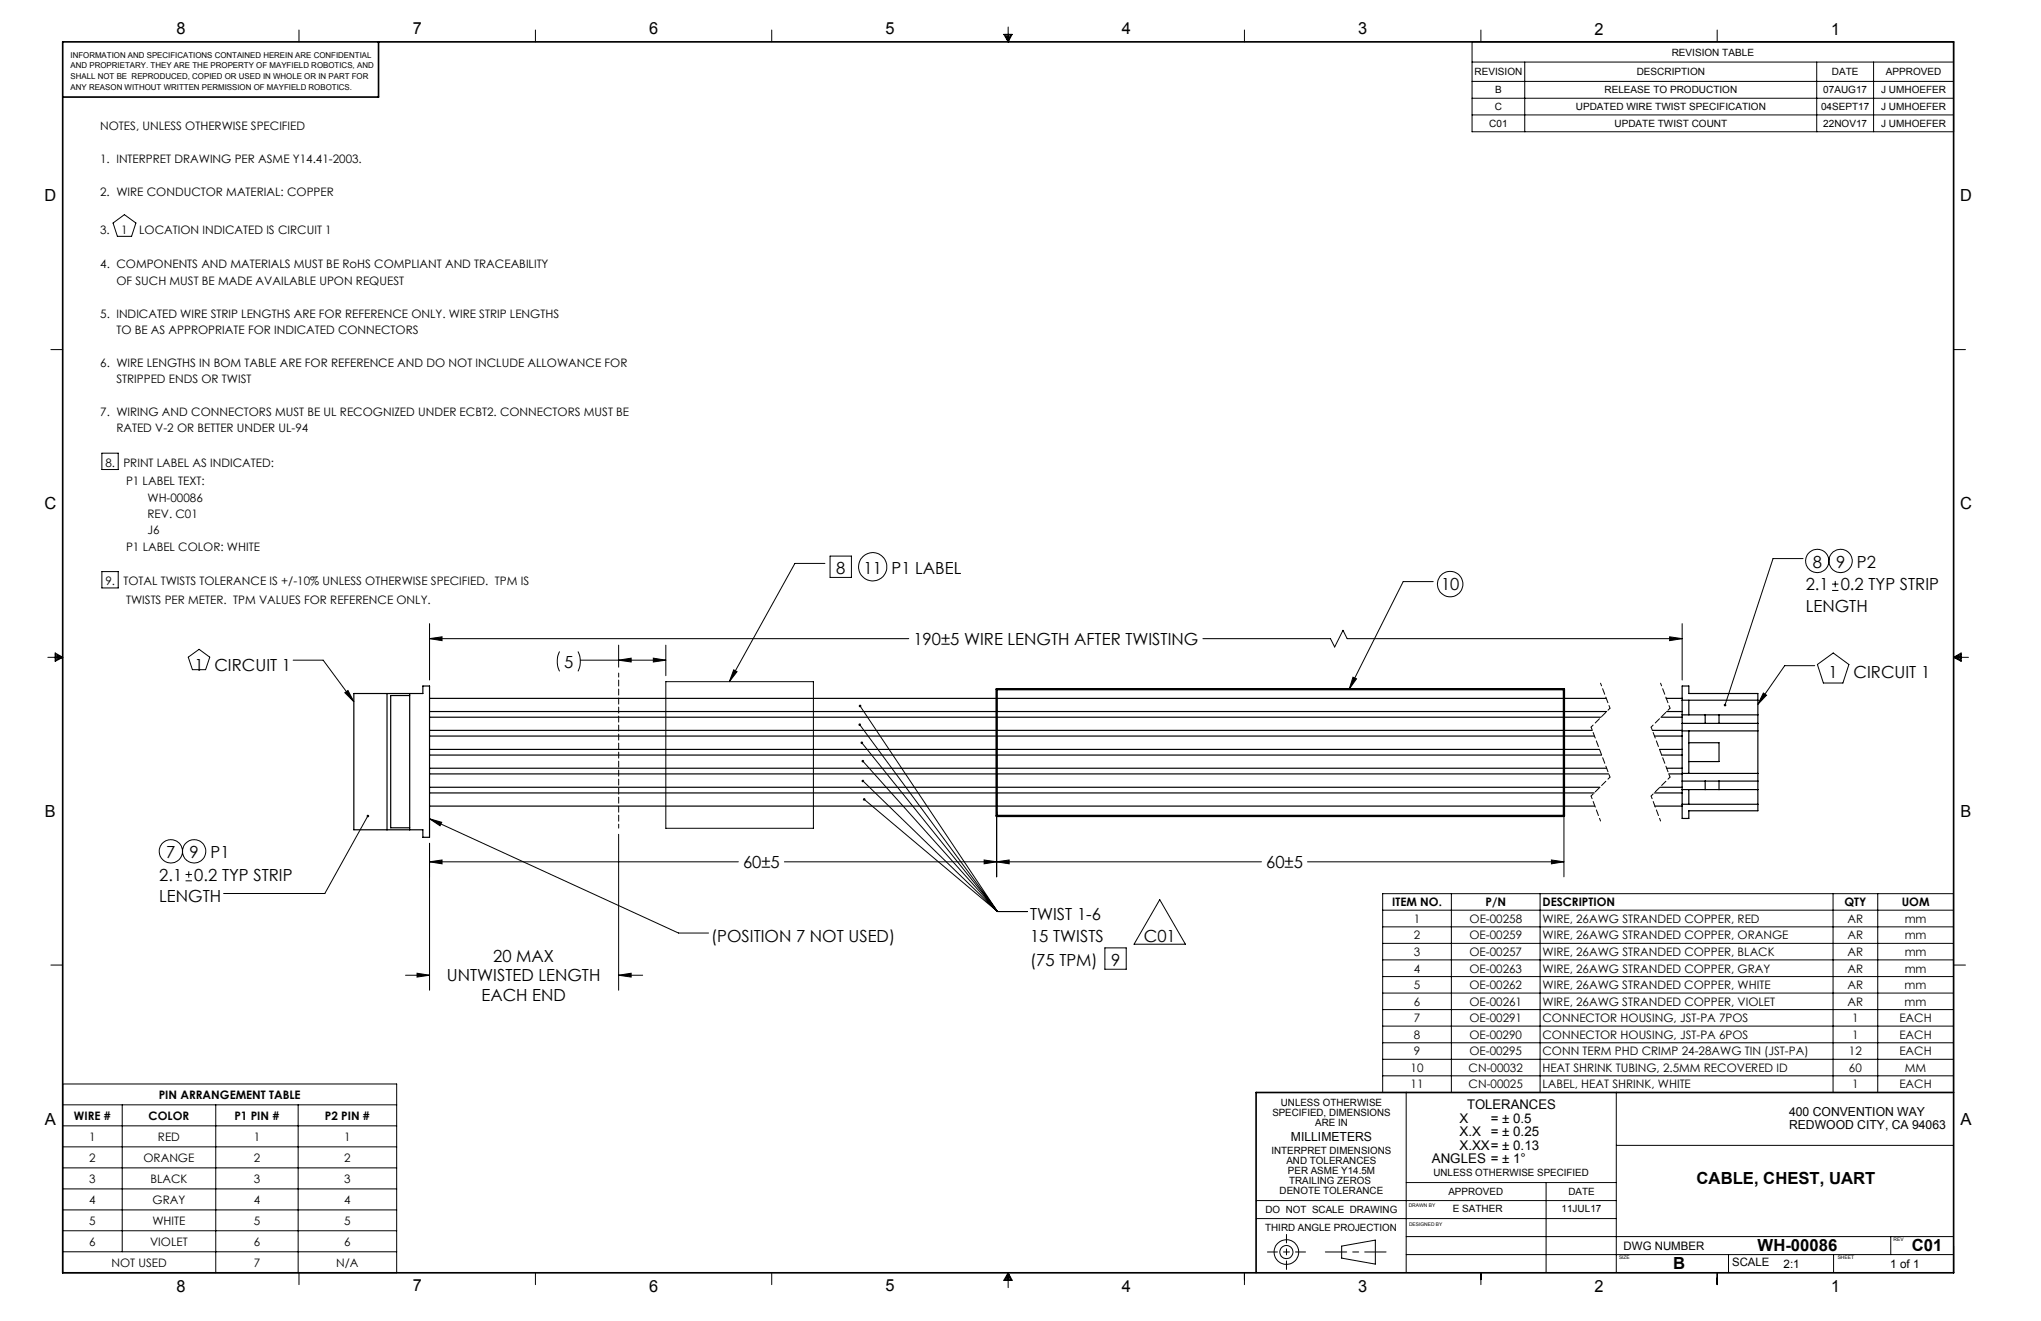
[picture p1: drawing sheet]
<svg xmlns="http://www.w3.org/2000/svg" width="432mm" height="279mm" viewBox="0 0 432 279" stroke-linecap="round" stroke-linejoin="round" font-family="sans-serif">
<g fill="none" stroke="#000" stroke-width=".21">
<path d="M63.3 6.4v2.5M113.3 6.4v2.5M163.3 6.4v2.5M212.4 7.3h1.7l-.8 1.6zM212.7 7.3l.6 1.6M213 7.3l.3 1.6M213.3 5.7v3.2M213.5 7.3l-.2 1.6M213.9 7.3l-.6 1.6M263.3 6.4v2.5M311.4 8.9h101.9v19h-101.9zM311.4 13.1h101.9"/>
<path d="M311.4 17.2h101.9M313.3 6.4v2.5M322.6 13.1v14.8M363.3 6.4v2.5M384.4 13.1v14.8M396.4 13.1v14.8M311.4 20.8h101.9M311.4 24.3h101.9M23.9 47.2l2.4-1.8 2.5 1.8-1 2.8h-3zM10.8 73.9h2.5M413.3 73.9h2.5M21.6 95.8h3.4v3.5h-3.4z"/>
<path d="M174.5 119.2h-6.3l-13.9 25M175.6 117.6h4.5v4.5h-4.5zM381.5 118.1h-6.4l-10.2 31M10.1 139h3.2M11.7 138.1l1.6 .9-1.6 .9zM11.7 138.4l1.6 .6M11.7 138.7l1.6 .3M13.3 139l-1.6 .6M13.3 139l-1.6 .3M21.6 120.9h3.4v3.5h-3.4zM39.8 139l2.3-1.7 2.3 1.7-.9 2.6h-2.8zM62 139.6h6.4l6.5 8.8"/>
<path d="M90.9 135.1l2.6-.4v.8zM90.9 131.9v11.9M90.9 135.1h101.4M118.4 137.8a4.7 4.7 0 0 0 0 4.2M122.3 137.8a4.7 4.7 0 0 1 0 4.2M122.8 139.6h18.1M130.9 139.6l2.6-.4v.8zM130.9 136.5v4.6M138.2 139.2l2.7 .4-2.7 .4zM140.9 136.5v6.4M254.5 135.1h27l.9 1.7 1.7-3.5 .9 1.8h70.9M303.2 123h-6.3l-11.5 22.8"/>
<path d="M353.2 134.7l2.7 .4-2.7 .4zM355.9 131.9v11.9M387.6 124.9h1.3M387.6 123.5h1.3M388.3 122.9v1.3M413.3 139h3.2M413.3 139l1.6-.9v1.8zM413.3 139l1.6 .6M413.3 139l1.6 .3M414.9 138.4l-1.6 .6M414.9 138.7l-1.6 .3M73 146.5l.6-.4 1.3 2.3z"/>
<path d="M140.9 144.2h31.2v31h-31.2zM155.2 141.7l.7 .4-1.6 2.1zM181.9 153.3l29.1 39.5M182 149.3l29 43.5M182.3 157.1l28.7 35.7M286.2 143.2l.8 .4-1.6 2.2zM373.1 146.6l.6 .4-1.8 2zM383.9 140.8h-6.3l-5.7 8.2M384.5 140.5l3.3-2.4 3.4 2.4-1.3 4h-4.1zM77.8 172.6l-9.1 16.4h-21.4M90.9 173.2l2.6 .7-.4 .8zM90.9 173.2l52.6 24.1h6.4"/>
<path d="M90.9 178.4v31M130.9 176.5v32.9M182.6 165.2l28.4 27.6M182.6 161l28.4 31.8M182.8 169.1l28.2 23.7M210.9 171.8v13.7M330.9 171.8v13.7M39.3 186.3h1.3M39.3 185h1.3M39.9 184.3v1.3M90.9 182.3l2.6-.4v.8zM90.9 182.3h65.3"/>
<path d="M165.9 182.3h101M208.2 181.9l2.7 .4-2.7 .4zM210.9 182.3l2.6-.4v.8zM211 192.8h6.4M245.4 190.3l5.4 9.4h-10.9zM276.6 182.3h54.3M292.5 189h120.8v42.1h-120.8zM292.5 192.5h120.8M292.5 196h120.8M292.5 199.5h120.8M307.1 189v42.1M325.8 189v42.1"/>
<path d="M328.2 181.9l2.7 .4-2.7 .4zM387.8 189v42.1M397.3 189v42.1M10.8 204.1h2.5M85.8 206.3h5.1M88.2 205.8l2.7 .5-2.7 .4zM130.9 206.3l2.6-.5v.9zM130.9 206.3h5.1M233.8 200.5h4.5v4.5h-4.5zM292.5 203h120.8M292.5 206.6h120.8M292.5 210h120.8"/>
<path d="M292.5 213.5h120.8M292.5 217h120.8M413.3 204.1h2.5M13.3 229.3h70.6v39.9h-70.6zM13.3 233.7h70.6M13.3 238.1h70.6M25.9 233.7v31.1M45.6 233.7v35.5M63.1 233.7v35.5M292.5 220.6h120.8M292.5 224h120.8M292.5 227.5h120.8"/>
<path d="M297.5 231.1v38.1M341.9 231.1v38.1M13.3 242.6h70.6M13.3 247h70.6M13.3 251.5h70.6M13.3 255.9h70.6M265.7 257.7h76.2M265.7 253.9h76.2M297.5 250.1h44.4M327.1 250.1v19.1M341.9 242.3h71.4M13.3 260.3h70.6"/>
<path d="M13.3 264.8h70.6M63.3 269.2v2.5M113.3 269.2v2.5M163.3 269.2v2.5M213.3 269.2v3.1M213.3 269.2l.8 1.6h-1.7zM213.3 269.2l-.6 1.6M213.3 269.2l-.3 1.6M213.3 269.2l.6 1.6M213.3 269.2l.2 1.6M263.3 269.2v2.5M283.8 263.6l7.2-1.3v5.1l-7.2-1.3z"/>
<path d="M297.5 265.4h115.8M297.5 261.5h115.8M313.3 269.2v2.5M363.3 269.2v2.5M365.7 265.4v3.8M387.9 265.4v3.8M400 261.5v3.9M413.3 263.6v5.6"/>
<circle cx="184.6" cy="119.9" r="2.99"/>
<circle cx="384.5" cy="118.6" r="2.46"/>
<circle cx="389.4" cy="118.6" r="2.47"/>
<circle cx="306.8" cy="123.5" r="2.68"/>
<circle cx="36.1" cy="180.1" r="2.46"/>
<circle cx="41.1" cy="180.1" r="2.46"/>
<circle cx="272.2" cy="264.8" r="2.6"/>
<circle cx="272.2" cy="264.8" r="1.38"/>
</g>
<path d="M336.6 153.8l4 10.6M338.6 144.5l2 5.3M340.6 149.8l-4 4M349.3 153.8l4 10.6M351.3 144.5l2 5.3M353.3 149.8l-4 4M336.6 168.4l2 5.3M340.6 164.4l-4 4M349.3 168.4l2 5.3M353.3 164.4l-4 4" fill="none" stroke="#000" stroke-width=".21" stroke-dasharray="1.3 .6" stroke-dashoffset=".7"/>
<path d="M293.2 264.8h-12.8" fill="none" stroke="#000" stroke-width=".21" stroke-dasharray="15.2 1.3 1.3 1.3" stroke-dashoffset="10.7"/>
<path d="M276.2 264.8h-8.1" fill="none" stroke="#000" stroke-width=".21" stroke-dasharray="15.2 1.3 1.3 1.3" stroke-dashoffset="13.1"/>
<path d="M272.2 268.5v-7.4" fill="none" stroke="#000" stroke-width=".21" stroke-dasharray="15.2 1.3 1.3 1.3" stroke-dashoffset="13.4"/>
<path d="M13.3 8.9h400v260.3h-400zM80.1 8.9v11.6h-66.8M413.3 231.1h-147.6v38.1" fill="none" stroke="#000" stroke-width=".35"/>
<path d="M130.9 142.4v32.8" fill="none" stroke="#000" stroke-width=".21" stroke-dasharray="1.3 .6" stroke-dashoffset=".4"/>
<path d="M210.9 145.8h120v26.8h-120z" fill="none" stroke="#000" stroke-width=".5"/>
<g fill="#000">
<path d="M90.9 135.1l2.6-.4v.8zM353.2 134.7l2.7 .4-2.7 .4zM90.9 182.3l2.6-.4v.8zM208.2 181.9l2.7 .4-2.7 .4zM210.9 182.3l2.6-.4v.8zM328.2 181.9l2.7 .4-2.7 .4zM130.9 206.3l2.6-.5v.9zM88.2 205.8l2.7 .5-2.7 .4zM130.9 139.6l2.6-.4v.8zM138.2 139.2l2.7 .4-2.7 .4z"/>
<path d="M73 146.5l.6-.4 1.3 2.3zM77.6 172.5a.27 .27 0 0 0 .1 .3 .27 .27 0 0 0 .4-.1 .27 .27 0 0 0-.1-.3l-.2 .2 .1-.3zM90.9 173.2l2.6 .7-.4 .8zM364.7 149l.2 .4v-.3v.3a.27 .27 0 0 0 .3-.2 .27 .27 0 0 0-.2-.3 .27 .27 0 0 0-.3 .1zM373.1 146.6l.6 .4-1.8 2zM286.2 143.2l.8 .4-1.6 2.2zM182.7 168.8l-.1 .1 .2 .2-.2-.2a.27 .27 0 0 0 .2 .4 .27 .27 0 0 0 .3-.3 .27 .27 0 0 0-.4-.2zM182.4 165a.26 .26 0 0 0 0 .4 .26 .26 0 0 0 .4-.2 .26 .26 0 0 0-.4-.2l.2 .2zM182.3 160.8a.28 .28 0 0 0 .2 .5 .28 .28 0 0 0 .3-.4 .28 .28 0 0 0-.4-.1l.2 .2zM182.1 156.9a.28 .28 0 0 0 .1 .4 .28 .28 0 0 0 .4-.2 .28 .28 0 0 0-.4-.3l.1 .3zM181.7 153.1a.26 .26 0 0 0 .1 .4 .26 .26 0 0 0 .3-.3 .26 .26 0 0 0-.4-.1l.2 .2zM181.9 149l.1 .3-.2-.2a.27 .27 0 0 0 0 .4 .27 .27 0 0 0 .4-.1 .27 .27 0 0 0-.2-.4zM155.2 141.7l.7 .4-1.6 2.1z"/>
</g>
<g fill="none" stroke="#000" stroke-width=".25">
<path d="M74.9 146.7h14.6v-1.6h1.4v32h-1.4v-1.6h-14.6zM81.9 146.7v28.8M86.7 146.7v28.8M86.7 147.1h-4v28h4M90.9 159.7h247.9M90.9 158.5h247.5M90.9 155.7h246.4M90.9 154.5h246M90.9 151.7h247.8M90.9 150.5h249M90.9 147.7h248.9M210.9 159.7v2.8"/>
<path d="M210.9 155.7v2.8M210.9 151.7v2.8M210.9 147.7v2.8M330.9 159.7v2.8M330.9 155.7v2.8M330.9 151.7v2.8M330.9 147.7v2.8M349.6 154.5h6.3M350 155.7h5.9M351.1 158.5h4.8M351.4 151.7h4.5M351.5 159.7h4.4"/>
<path d="M352.5 147.7h3.4M352.6 150.5h3.3M355.9 145.1h1.4v1.6h14.6v24.8h-14.6v1.6h-1.4zM355.9 154.6h16M355.9 151.2h16M355.9 153h16M355.9 148.1h16M357.3 148.1v3.1M357.3 154.6v9M357.3 157.1h6.4v4h-6.4M360.8 151.2v1.8M363.7 151.2v1.8"/>
<path d="M90.9 170.5h246.5M90.9 167.7h246.4M90.9 166.5h247.6M90.9 163.7h249.4M90.9 162.5h249M210.9 167.7v2.8M210.9 163.7v2.8M330.9 167.7v2.8M330.9 163.7v2.8M350 167.7h5.9M350.1 170.5h5.8M351.2 166.5h4.7"/>
<path d="M352.6 162.5h3.3M353 163.7h2.9M355.9 163.6h16M355.9 167h16M355.9 165.2h16M355.9 170.1h16M357.3 167v3.1M360.8 165.2v1.8M363.7 165.2v1.8"/>
</g>
<g font-size="3.5">
<text x="37.3" y="7.3">8</text>
<text x="87.3" y="7.3">7</text>
<text x="137.3" y="7.3">6</text>
<text x="187.3" y="7.3">5</text>
<text x="237.3" y="7.3">4</text>
<text x="287.4" y="7.3">3</text>
<text x="337.4" y="7.3">2</text>
<text x="387.4" y="7.3">1</text>
<text x="9.4" y="42.5">D</text>
<text x="414.7" y="42.5">D</text>
<text x="9.4" y="107.6">C</text>
<text x="414.7" y="107.7">C</text>
<text x="176.9" y="121.4">8</text>
<text x="182.7" y="121.4">11 P1 LABEL</text>
<text x="304.9" y="124.8">10</text>
<text x="382" y="124.9">2.1</text>
<text x="383.5" y="120.1">8</text>
<text x="388.4" y="120.1">9 P2</text>
<text x="389.4" y="124.9">0.2 TYP STRIP</text>
<text x="382" y="129.4">LENGTH</text>
<text x="193.2" y="136.4">190±5 WIRE LENGTH AFTER TWISTING</text>
<text x="41.1" y="141.9">1 CIRCUIT 1</text>
<text x="119.4" y="141.2">5</text>
<text x="386.9" y="143.4">1</text>
<text x="392.2" y="143.4">CIRCUIT 1</text>
<text x="9.5" y="172.7">B</text>
<text x="414.8" y="172.8">B</text>
<text x="35.2" y="181.5">7</text>
<text x="40.1" y="181.5">9 P1</text>
<text x="157.2" y="183.6">60±5</text>
<text x="267.9" y="183.6">60±5</text>
<text x="33.7" y="190.8">LENGTH</text>
<text x="33.7" y="186.3">2.1</text>
<text x="41.1" y="186.3">0.2 TYP STRIP</text>
<text x="217.9" y="194.6">TWIST 1-6</text>
<text x="104.3" y="203.4">20 MAX</text>
<text x="150.4" y="199.1">(POSITION 7 NOT USED)</text>
<text x="217.9" y="199.1">15 TWISTS</text>
<text x="242" y="199.1">C01</text>
<text x="94.5" y="207.6">UNTWISTED LENGTH</text>
<text x="217.9" y="204.2">(75 TPM)</text>
<text x="235.1" y="204.2">9</text>
<text x="101.8" y="211.8">EACH END</text>
<text x="9.5" y="237.9">A</text>
<text x="414.8" y="237.9">A</text>
<text x="358.9" y="250.5">CABLE, CHEST, UART</text>
<text x="354" y="268.5">B</text>
<text x="371.8" y="264.7">WH-00086</text>
<text x="404.5" y="264.6">C01</text>
<text x="37.3" y="273.2">8</text>
<text x="87.3" y="273.1">7</text>
<text x="137.3" y="273.2">6</text>
<text x="187.3" y="273.1">5</text>
<text x="237.3" y="273.2">4</text>
<text x="287.4" y="273.2">3</text>
<text x="337.4" y="273.2">2</text>
<text x="387.4" y="273.2">1</text>
</g>
<g font-size="2.8">
<text x="308.8" y="237.5">X</text>
<text x="310.4" y="234.6">TOLERANCES</text>
<text x="315.4" y="237.5">= ± 0.5</text>
<text x="308.8" y="243.2">X.XX= ± 0.13</text>
<text x="308.8" y="240.3">X.X</text>
<text x="315.4" y="240.3">= ± 0.25</text>
<text x="302.9" y="246.1">ANGLES = ± 1°</text>
</g>
<g font-size="2.6">
<text x="378.5" y="238.9">REDWOOD CITY, CA 94063</text>
<text x="378.5" y="236.1">400 CONVENTION WAY</text>
<text x="273.1" y="241.4">MILLIMETERS</text>
</g>
<g font-size="2.5">
<text x="21.2" y="27.5">NOTES, UNLESS OTHERWISE SPECIFIED</text>
<text x="21.2" y="34.4">1. INTERPRET DRAWING PER ASME Y14.41-2003.</text>
<text x="21.2" y="41.4">2. WIRE CONDUCTOR MATERIAL: COPPER</text>
<text x="21.2" y="49.4">3.</text>
<text x="25.7" y="49.4">1</text>
<text x="29.4" y="49.4">LOCATION INDICATED IS CIRCUIT 1</text>
<text x="21.2" y="56.8">4. COMPONENTS AND MATERIALS MUST BE RoHS COMPLIANT AND TRACEABILITY</text>
<text x="24.6" y="60.2">OF SUCH MUST BE MADE AVAILABLE UPON REQUEST</text>
<text x="21.2" y="67.2">5. INDICATED WIRE STRIP LENGTHS ARE FOR REFERENCE ONLY. WIRE STRIP LENGTHS</text>
<text x="24.6" y="70.6">TO BE AS APPROPRIATE FOR INDICATED CONNECTORS</text>
<text x="21.2" y="77.6">6. WIRE LENGTHS IN BOM TABLE ARE FOR REFERENCE AND DO NOT INCLUDE ALLOWANCE FOR</text>
<text x="24.6" y="81">STRIPPED ENDS OR TWIST</text>
<text x="21.2" y="88">7. WIRING AND CONNECTORS MUST BE UL RECOGNIZED UNDER ECBT2. CONNECTORS MUST BE</text>
<text x="24.6" y="91.5">RATED V-2 OR BETTER UNDER UL-94</text>
<text x="22.3" y="98.8">8.</text>
<text x="26.1" y="98.8">PRINT LABEL AS INDICATED:</text>
<text x="26.7" y="102.6">P1 LABEL TEXT:</text>
<text x="31.2" y="106.1">WH-00086</text>
<text x="31.2" y="109.6">REV. C01</text>
<text x="31.2" y="113">J6</text>
<text x="26.7" y="116.5">P1 LABEL COLOR: WHITE</text>
<text x="22.3" y="123.8">9.</text>
<text x="26.1" y="123.8">TOTAL TWISTS TOLERANCE IS +/-10% UNLESS OTHERWISE SPECIFIED. TPM IS</text>
<text x="26.7" y="127.6">TWISTS PER METER. TPM VALUES FOR REFERENCE ONLY.</text>
<text x="294.6" y="191.7">ITEM NO.</text>
<text x="314.3" y="191.7">P/N</text>
<text x="326.3" y="191.7">DESCRIPTION</text>
<text x="390.2" y="191.7">QTY</text>
<text x="402.3" y="191.7">UOM</text>
<text x="299.1" y="195.2">1</text>
<text x="310.9" y="195.2">OE-00258</text>
<text x="326.3" y="195.2">WIRE, 26AWG STRANDED COPPER, RED</text>
<text x="390.9" y="195.2">AR</text>
<text x="403" y="195.2">mm</text>
<text x="299.1" y="202.2">3</text>
<text x="299.1" y="198.7">2</text>
<text x="310.9" y="202.2">OE-00257</text>
<text x="310.9" y="198.7">OE-00259</text>
<text x="326.3" y="202.2">WIRE, 26AWG STRANDED COPPER, BLACK</text>
<text x="326.3" y="198.7">WIRE, 26AWG STRANDED COPPER, ORANGE</text>
<text x="390.9" y="202.2">AR</text>
<text x="390.9" y="198.7">AR</text>
<text x="403" y="202.2">mm</text>
<text x="403" y="198.7">mm</text>
<text x="299.1" y="209.2">5</text>
<text x="299.1" y="205.7">4</text>
<text x="310.9" y="209.2">OE-00262</text>
<text x="310.9" y="205.7">OE-00263</text>
<text x="326.3" y="209.2">WIRE, 26AWG STRANDED COPPER, WHITE</text>
<text x="326.3" y="205.7">WIRE, 26AWG STRANDED COPPER, GRAY</text>
<text x="390.9" y="209.2">AR</text>
<text x="390.9" y="205.7">AR</text>
<text x="403" y="209.2">mm</text>
<text x="403" y="205.7">mm</text>
<text x="299.1" y="212.7">6</text>
<text x="310.9" y="212.7">OE-00261</text>
<text x="326.3" y="212.7">WIRE, 26AWG STRANDED COPPER, VIOLET</text>
<text x="390.9" y="212.7">AR</text>
<text x="403" y="212.7">mm</text>
<text x="299.1" y="219.7">8</text>
<text x="299.1" y="216.2">7</text>
<text x="310.9" y="219.7">OE-00290</text>
<text x="310.9" y="216.2">OE-00291</text>
<text x="326.3" y="219.7">CONNECTOR HOUSING, JST-PA 6POS</text>
<text x="326.3" y="216.2">CONNECTOR HOUSING, JST-PA 7POS</text>
<text x="391.8" y="219.7">1</text>
<text x="391.8" y="216.2">1</text>
<text x="401.8" y="219.7">EACH</text>
<text x="401.8" y="216.2">EACH</text>
<text x="298.4" y="226.7">10</text>
<text x="299.1" y="223.2">9</text>
<text x="310.7" y="226.7">CN-00032</text>
<text x="310.9" y="223.2">OE-00295</text>
<text x="326.3" y="226.7">HEAT SHRINK TUBING, 2.5MM RECOVERED ID</text>
<text x="326.3" y="223.2">CONN TERM PHD CRIMP 24-28AWG TIN (JST-PA)</text>
<text x="391.2" y="226.7">60</text>
<text x="391.2" y="223.2">12</text>
<text x="401.8" y="223.2">EACH</text>
<text x="403" y="226.7">MM</text>
<text x="33.6" y="232.4">PIN ARRANGEMENT TABLE</text>
<text x="298.4" y="230.2">11</text>
<text x="310.7" y="230.2">CN-00025</text>
<text x="326.3" y="230.2">LABEL, HEAT SHRINK, WHITE</text>
<text x="391.8" y="230.2">1</text>
<text x="401.8" y="230.2">EACH</text>
<text x="15.7" y="236.8">WIRE #</text>
<text x="31.4" y="236.8">COLOR</text>
<text x="49.6" y="236.8">P1 PIN #</text>
<text x="68.7" y="236.8">P2 PIN #</text>
<text x="18.9" y="241.3">1</text>
<text x="18.9" y="245.7">2</text>
<text x="30.4" y="245.7">ORANGE</text>
<text x="33.4" y="241.3">RED</text>
<text x="53.7" y="241.3">1</text>
<text x="53.7" y="245.7">2</text>
<text x="72.8" y="241.3">1</text>
<text x="72.8" y="245.7">2</text>
<text x="18.9" y="250.1">3</text>
<text x="31.8" y="250.1">BLACK</text>
<text x="53.7" y="250.1">3</text>
<text x="72.8" y="250.1">3</text>
<text x="18.9" y="254.6">4</text>
<text x="32.3" y="254.6">GRAY</text>
<text x="53.7" y="254.6">4</text>
<text x="72.8" y="254.6">4</text>
<text x="18.9" y="259">5</text>
<text x="18.9" y="263.5">6</text>
<text x="31.8" y="263.5">VIOLET</text>
<text x="32.2" y="259">WHITE</text>
<text x="53.7" y="259">5</text>
<text x="53.7" y="263.5">6</text>
<text x="72.8" y="259">5</text>
<text x="72.8" y="263.5">6</text>
<text x="23.6" y="267.9">NOT USED</text>
<text x="53.7" y="267.9">7</text>
<text x="71.1" y="267.9">N/A</text>
<text x="343.5" y="264.3">DWG NUMBER</text>
<text x="377.3" y="268.1">2:1</text>
<text x="399.9" y="268.1">1 of 1</text>
</g>
<text font-size="2.4" x="366.5" y="267.8">SCALE</text>
<g font-size="2.1">
<text x="353.7" y="11.8">REVISION TABLE</text>
<text x="312" y="15.9">REVISION</text>
<text x="346.3" y="15.9">DESCRIPTION</text>
<text x="387.6" y="15.9">DATE</text>
<text x="399" y="15.9">APPROVED</text>
<text x="316.3" y="23.3">C</text>
<text x="316.3" y="19.8">B</text>
<text x="333.4" y="23.3">UPDATED WIRE TWIST SPECIFICATION</text>
<text x="339.4" y="19.8">RELEASE TO PRODUCTION</text>
<text x="385.3" y="23.3">04SEPT17</text>
<text x="385.7" y="19.8">07AUG17</text>
<text x="398" y="19.8">J UMHOEFER</text>
<text x="398" y="23.3">J UMHOEFER</text>
<text x="315.1" y="26.9">C01</text>
<text x="341.6" y="26.9">UPDATE TWIST COUNT</text>
<text x="385.7" y="26.9">22NOV17</text>
<text x="398" y="26.9">J UMHOEFER</text>
<text x="269.2" y="236.1">SPECIFIED, DIMENSIONS</text>
<text x="271" y="234">UNLESS OTHERWISE</text>
<text x="278.2" y="238.3">ARE IN</text>
<text x="269" y="244">INTERPRET DIMENSIONS</text>
<text x="272.2" y="246.1">AND TOLERANCES</text>
<text x="272.5" y="248.2">PER ASME Y14.5M</text>
<text x="272.8" y="250.4">TRAILING ZEROS</text>
<text x="303.3" y="248.8">UNLESS OTHERWISE SPECIFIED</text>
<text x="267.7" y="256.6">DO NOT SCALE DRAWING</text>
<text x="270.7" y="252.5">DENOTE TOLERANCE</text>
<text x="306.4" y="252.7">APPROVED</text>
<text x="307.3" y="256.4">E SATHER</text>
<text x="330.4" y="256.4">11JUL17</text>
<text x="331.8" y="252.7">DATE</text>
<text x="267.7" y="260.3">THIRD ANGLE PROJECTION</text>
</g>
<g font-size="1.7">
<text x="14.9" y="12.2">INFORMATION AND SPECIFICATIONS CONTAINED HEREIN ARE CONFIDENTIAL</text>
<text x="14.9" y="14.5">AND PROPRIETARY. THEY ARE THE PROPERTY OF MAYFIELD ROBOTICS, AND</text>
<text x="14.9" y="16.7">SHALL NOT BE REPRODUCED, COPIED OR USED IN WHOLE OR IN PART FOR</text>
<text x="14.9" y="19">ANY REASON WITHOUT WRITTEN PERMISSION OF MAYFIELD ROBOTICS.</text>
</g>
<g font-size="1.1">
<text x="298" y="255.2">DRAWN BY</text>
<text x="298.1" y="259.2">DESIGNED BY</text>
<text x="400.6" y="262.6">REV</text>
<text x="342.5" y="266.3">SIZE</text>
<text x="388.8" y="266.4">SHEET</text>
</g>
</svg>
